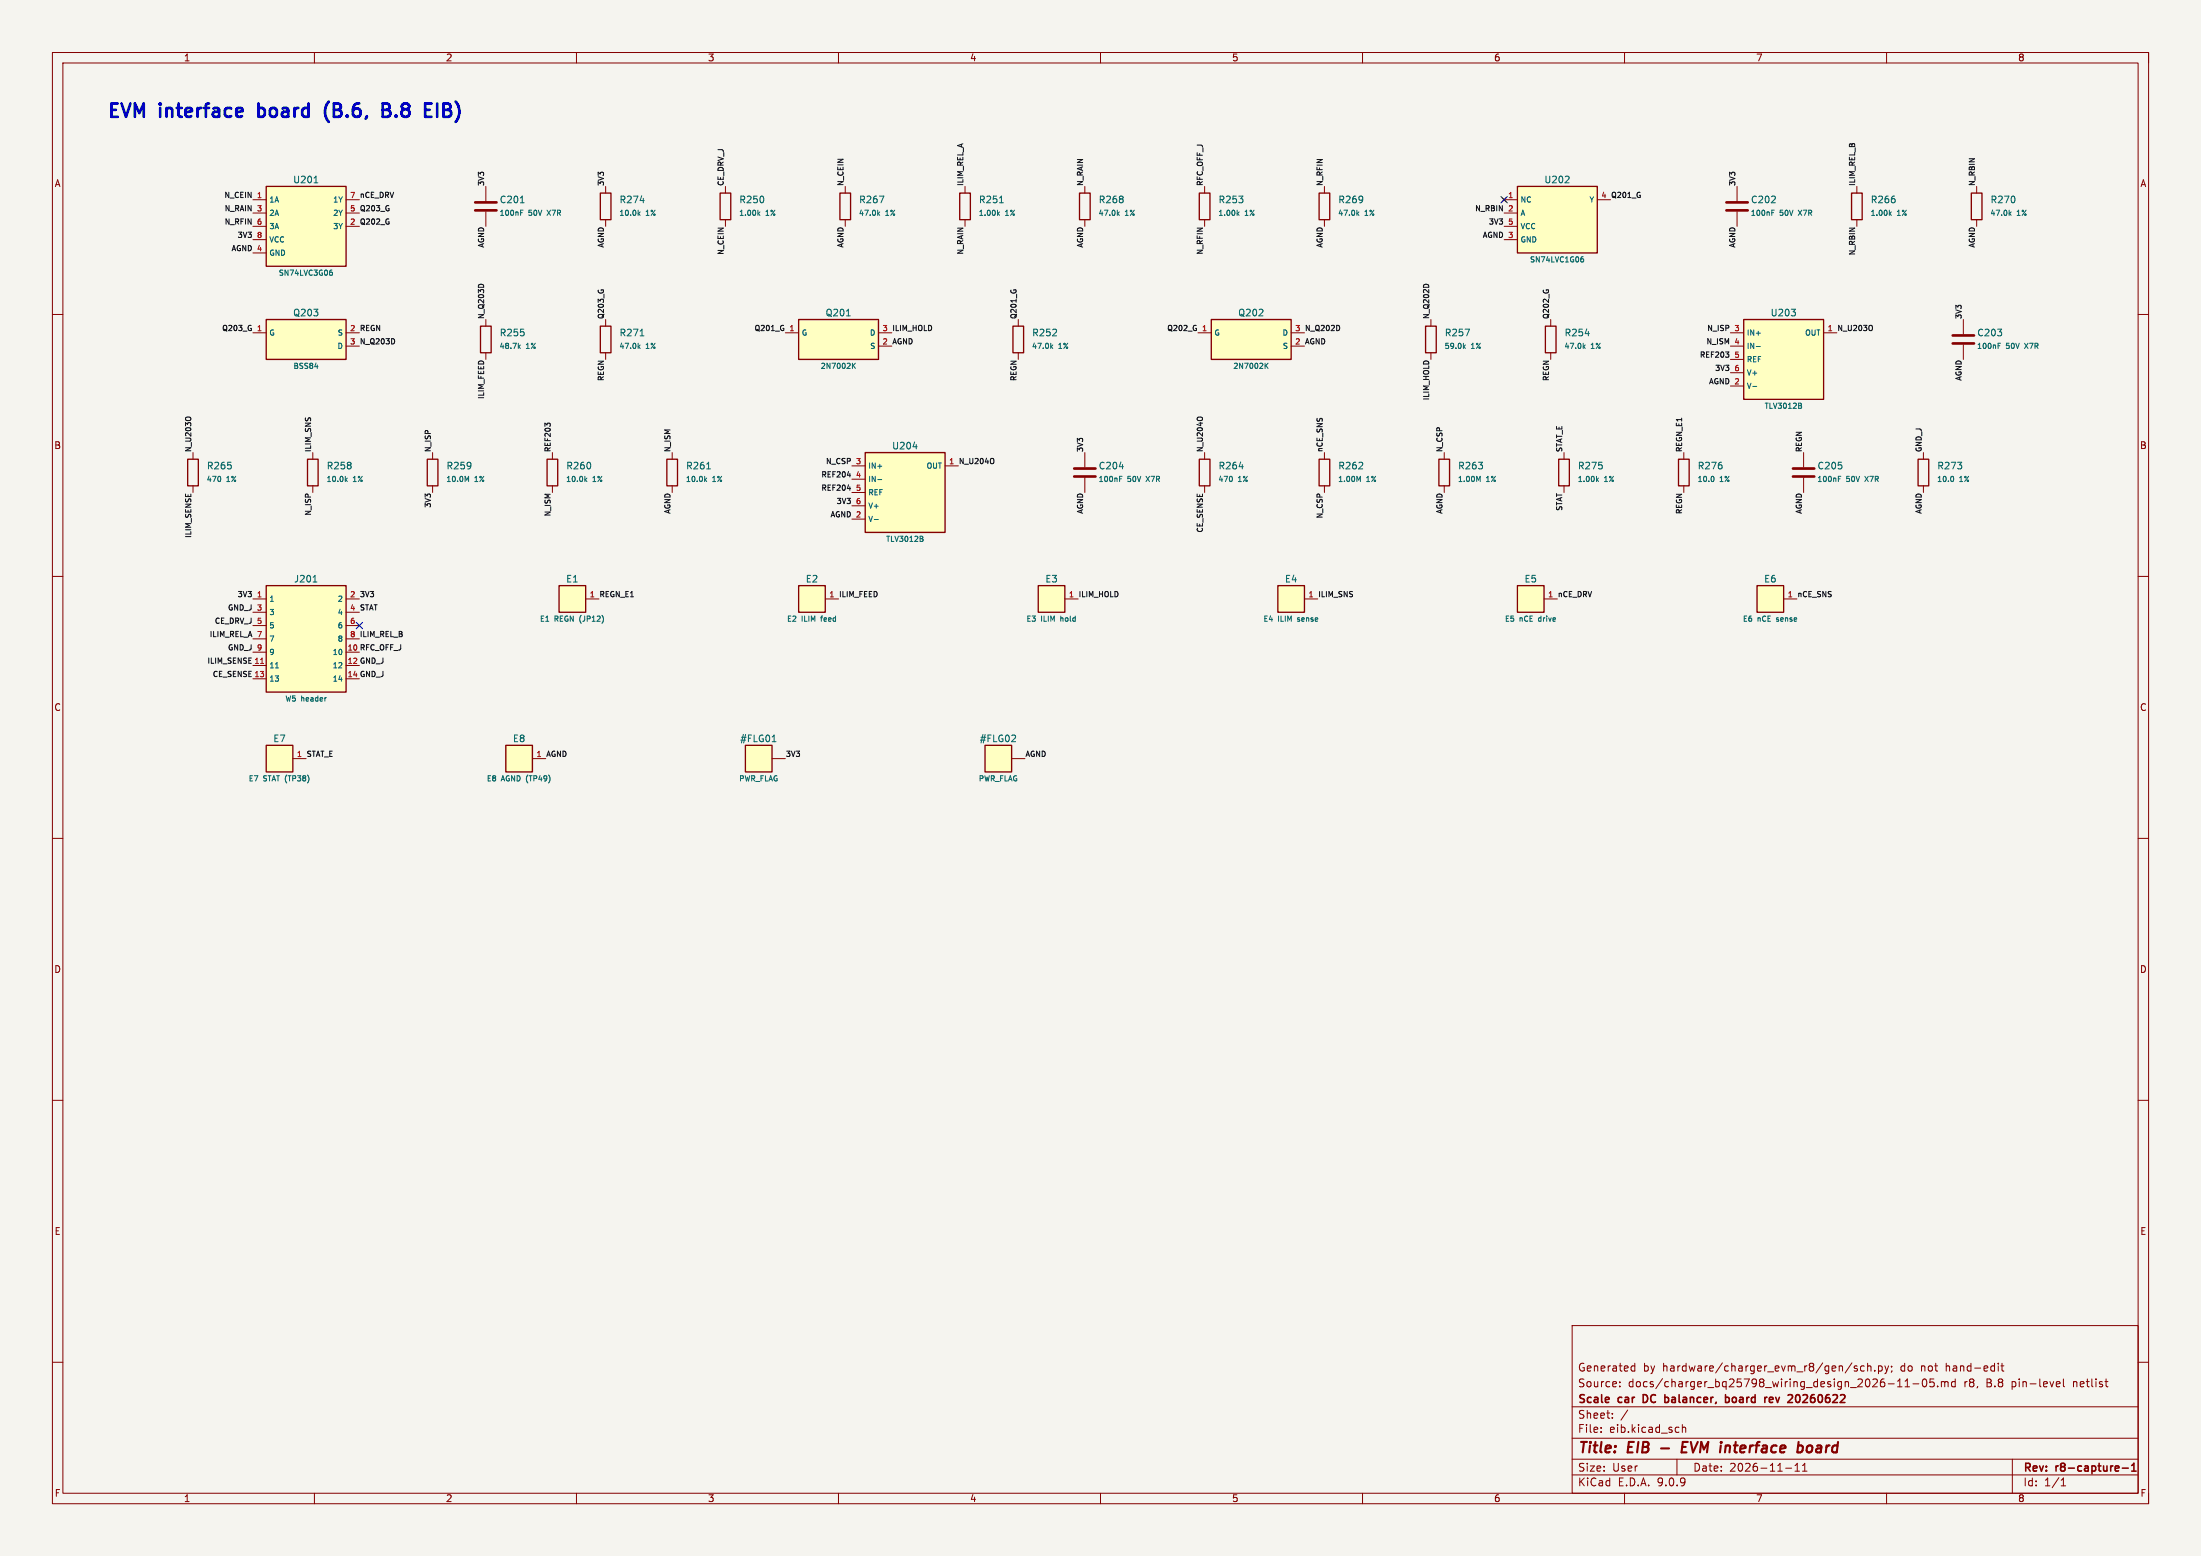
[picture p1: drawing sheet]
<svg xmlns="http://www.w3.org/2000/svg" width="420mm" height="297mm" viewBox="0 0 420 297" stroke-linecap="round" stroke-linejoin="round" font-family="sans-serif">
<path d="M0 0h420v297h-420z" fill="#f5f4ef" stroke="#f5f4ef" stroke-width=".19"/>
<g fill="none" stroke="#840000" stroke-width=".19">
<path d="M10 10h400v277h-400zM12 12h396v273h-396zM60 10v2M110 10v2M160 10v2M210 10v2M260 10v2M310 10v2M360 10v2M410 10v2M10 60h2M408 60h2"/>
<path d="M10 110h2M408 110h2M10 160h2M408 160h2M10 210h2M408 210h2M300 253h108v32h-108zM10 260h2M300 278.5h108M300 274.5h108M300 268.5h108M305.5 273.3v.1"/>
<path d="M305.5 272.5v.1M307.7 270.6v.1M307.7 269.8v.1M309.1 264.6v.1M309.1 263.8v.1M310.6 269.1l-1.3 2M311.4 261.6h.6M311.4 260.8h.6M312 260.2v1.5M320 278.5v3M320.2 272.4l.2 .1M320.4 273.3l-.2 .1"/>
<path d="M321 271.9v1.5M321 272.6l.2-.2 .4 .1 .1 .9M342.5 279.7l.5-.4v1.5M344 279.7l.4-.4v1.5M354.4 260.8l-.4-.1-.2 .2 .1 .2 .5 .2v.3h-.6M355.7 260.8l-.4-.1-.3 .3 .2 .6h.5M356.4 260.9l.2-.2 .4 .1v.9M356.4 260.2v1.5M357.7 261.6v.1M358.5 260.8l.4-.1 .3 .3-.2 .6h-.5M358.5 260.7v1.5M359.7 260.7l.3 1"/>
<path d="M360 261.7l-.3 .5M360.4 260.7l-.4 1M361 260.8v.1M361 261.6l-.1 .3M362.1 264.7h.9M362.1 263.6l.4-.4v1.5M363.5 264.7h.9M363.5 263.6l.5-.4v1.5M365 264.1h1.2M367 263.4l.2-.2a.8 .8 0 0 1 .5 .8 .8 .8 0 0 1-.5 .7l-.2-.1-.2-.5zM369 263.2h-.7l-.1 .7 .3-.1 .5 .1 .1 .2-.1 .5-.2 .1-.6-.1M369.7 264.6v.1"/>
<path d="M370.5 263.9l.4-.2 .2 .2M370.5 263.7v1M371.1 263.9l.2-.2 .4 .1v.9M371.1 263.9v.8M373.1 263.8l-.4-.1-.3 .3 .1 .6h.6M373.1 263.2v1.5M381.3 260.2v.2M381.3 260.7v1M381.8 260.7h.6M382 260.2v1.3l.4 .2M384 278.5v6.5M392.5 264.6h.5"/>
<path d="M392.5 263.8l.4-.1 .2 .4-.7 .1M393.7 263.2v1.3l.3 .2M401.7 263.7h.5M402.1 264.7h.1M408 260h2M60 285v2M110 285v2M160 285v2M210 285v2M260 285v2M300 281.5h108M310 285v2"/>
<path d="M340.7 280.2h1.2M342.5 280.8h.9M344 280.8h.8M360 285v2M393.3 283.6h.9M393.5 282.5h-.2M393.7 282.1v1.5M410 285v2"/>
</g>
<path d="M313.9 266.2h-.3v1.5h.3M317.8 266.7l.5 .1M318.3 267.6l-.5 .1M329.3 266.8l.4-.1 .3 .3-.2 .6h-.5M329.3 266.2v1.5M337.6 267.2l.7-.1v-.3l-.5-.1-.2 .2 .1 .7h.6M341.2 266.3l.6-.1 .3 .3M342.7 266.5l.3-.3a.8 .8 0 0 1 .5 .8 .8 .8 0 0 1-.5 .7M406.8 279.7l.4-.4v1.5M405 280.2h1.1M406.8 280.8h.8" fill="none" stroke="#840000" stroke-width=".3"/>
<path d="M317 276.5h1.5M321 276.2h.7M322.1 275.2h-1l-.2 2h.9M343.3 275.9h.4l.3 .2v.7a.66 .66 0 0 1-.8 .4M345.5 275.9a.62 .62 0 0 0-.7 .4v.7a.52 .52 0 0 0 .7 .1" fill="none" stroke="#840000" stroke-width=".4"/>
<path d="M165.1 86.4h15.2v15.2h-15.2z" fill="#ffffc2"/>
<path d="M165.1 86.4h15.2v15.2h-15.2z" fill="none" stroke="#840000" stroke-width=".25"/>
<path d="M162.6 88.9h2.5M162.6 91.5h2.5M162.6 94h2.5M162.6 96.5h2.5M162.6 99.1h2.5M180.3 88.9h2.6" fill="none" stroke="#840000" stroke-width=".19"/>
<path d="M166.8 99.2h.8M167.5 91.5h.8M174.2 85.3h.8M175.9 102.3l.2 .2-.2 .3 .2 .2-.1 .3" fill="none" stroke="#006464" stroke-width=".19"/>
<path d="M50.8 35.6h15.2v15.2h-15.2z" fill="#ffffc2"/>
<path d="M50.8 35.6h15.2v15.2h-15.2z" fill="none" stroke="#840000" stroke-width=".25"/>
<path d="M48.3 38.1h2.5M66 38.1h2.6M48.3 40.7h2.5M48.3 43.2h2.5M48.3 45.7h2.5M48.3 48.3h2.5M66 40.7h2.6M66 43.2h2.6" fill="none" stroke="#840000" stroke-width=".19"/>
<path d="M59.9 34.9h.8M63.1 51.9l.3 .2v.4h-.3M63.3 51.5l-.2 .1" fill="none" stroke="#006464" stroke-width=".19"/>
<path d="M50.8 61h15.2v7.6h-15.2z" fill="#ffffc2"/>
<path d="M50.8 61h15.2v7.6h-15.2zM274.6 87.7h2v5h-2z" fill="none" stroke="#840000" stroke-width=".25"/>
<path d="M48.3 63.5h2.5M66 63.5h2.6M66 66.1h2.6M275.6 86.4v1.3M275.6 92.7v1.3" fill="none" stroke="#840000" stroke-width=".19"/>
<path d="M60.1 70h.6M282.1 91.6l.4-.7v1" fill="none" stroke="#006464" stroke-width=".19"/>
<path d="M289.6 111.8h5v5.1h-5z" fill="#ffffc2"/>
<path d="M81.5 87.7h2.1v5h-2.1zM289.6 111.8h5v5.1h-5z" fill="none" stroke="#840000" stroke-width=".25"/>
<path d="M82.5 86.4v1.3M82.5 92.7v1.3M294.6 114.3h2.6" fill="none" stroke="#840000" stroke-width=".19"/>
<path d="M89.1 91.6l.3-.7v1" fill="none" stroke="#006464" stroke-width=".19"/>
<path d="M142.2 142.3h5.1v5h-5.1z" fill="#ffffc2"/>
<path d="M142.2 142.3h5.1v5h-5.1z" fill="none" stroke="#840000" stroke-width=".25"/>
<path d="M92.7 35.6v2.8M92.7 40.4v2.8M147.3 144.8h2.6" fill="none" stroke="#840000" stroke-width=".19"/>
<path d="M99.3 38.7h.7M99.3 40.6h.4M99.3 40.1h.5M147.4 141.6h.7" fill="none" stroke="#006464" stroke-width=".19"/>
<path d="M90.7 38.6h4M90.7 40.2h4" fill="none" stroke="#840000" stroke-width=".51"/>
<path d="M152.4 111.8h5.1v5.1h-5.1z" fill="#ffffc2"/>
<path d="M228.9 36.9h2v5h-2zM152.4 111.8h5.1v5.1h-5.1z" fill="none" stroke="#840000" stroke-width=".25"/>
<path d="M229.9 35.6v1.3M229.9 41.9v1.3M157.5 114.3h2.5" fill="none" stroke="#840000" stroke-width=".19"/>
<path d="M236.2 40.7l.2 .4M236.4 40.5l-.3 .3" fill="none" stroke="#006464" stroke-width=".19"/>
<path d="M188 142.3h5v5h-5z" fill="#ffffc2"/>
<path d="M91.7 62.3h2v5h-2zM104.4 87.7h2v5h-2zM188 142.3h5v5h-5z" fill="none" stroke="#840000" stroke-width=".25"/>
<path d="M92.7 61v1.3M92.7 67.3v1.3M105.4 86.4v1.3M105.4 92.7v1.3M193 144.8h2.6" fill="none" stroke="#840000" stroke-width=".19"/>
<path d="M99 66.1l.3 .4M99.3 65.9l-.4 .3M111.7 91.5l.3 .4M112 91.3l-.4 .3M193 141.6h.8M193.7 140.4v.4" fill="none" stroke="#006464" stroke-width=".19"/>
<path d="M231.1 61h15.3v7.6h-15.3z" fill="#ffffc2"/>
<path d="M231.1 61h15.3v7.6h-15.3z" fill="none" stroke="#840000" stroke-width=".25"/>
<path d="M228.6 63.5h2.5M246.4 63.5h2.5M246.4 66.1h2.5" fill="none" stroke="#840000" stroke-width=".19"/>
<path d="M241.5 69.8l.5 .5M242 69.3l-.6 .6" fill="none" stroke="#006464" stroke-width=".19"/>
<path d="M106.7 111.8h5.1v5.1h-5.1z" fill="#ffffc2"/>
<path d="M353.3 36.9h2v5h-2zM376.2 36.9h2v5h-2zM114.6 62.3h2v5h-2zM127.3 87.7h2v5h-2zM320.3 87.7h2v5h-2zM106.7 111.8h5.1v5.1h-5.1z" fill="none" stroke="#840000" stroke-width=".25"/>
<path d="M354.3 35.6v1.3M377.2 35.6v1.3M354.3 41.9v1.3M377.2 41.9v1.3M115.6 61v1.3M115.6 67.3v1.3M128.3 86.4v1.3M128.3 92.7v1.3M321.3 86.4v1.3M321.3 92.7v1.3M111.8 114.3h2.5" fill="none" stroke="#840000" stroke-width=".19"/>
<path d="M360.6 40.7l.3 .4M360.9 40.5l-.4 .3M383.5 40.7l.3 .4M383.8 40.5l-.4 .3M121.9 66.1l.2 .4M122.1 65.9l-.3 .3M122.2 64.1h.7M134.6 91.5l.2 .4M134.8 91.3l-.3 .3M134.9 89.5h.7M326.9 91l.2 .3-.2 .6" fill="none" stroke="#006464" stroke-width=".19"/>
<path d="M332.7 61h15.3v15.2h-15.3z" fill="#ffffc2"/>
<path d="M332.7 61h15.3v15.2h-15.3z" fill="none" stroke="#840000" stroke-width=".25"/>
<path d="M330.2 63.5h2.5M330.2 66.1h2.5M330.2 68.6h2.5M330.2 71.1h2.5M330.2 73.7h2.5M348 63.5h2.5" fill="none" stroke="#840000" stroke-width=".19"/>
<path d="M341.8 59h.8l-.4 .5M342.5 59.6v.6M334.5 73.8h.7M335.1 66.1h.8M343.6 76.9l.1 .2-.1 .3 .2 .2-.2 .3" fill="none" stroke="#006464" stroke-width=".19"/>
<path d="M152.4 61h15.2v7.6h-15.2z" fill="#ffffc2"/>
<path d="M114.6 36.9h2v5h-2zM137.4 36.9h2v5h-2zM152.4 61h15.2v7.6h-15.2zM35.8 87.7h2v5h-2zM58.7 87.7h2v5h-2zM297.4 87.7h2.1v5h-2.1z" fill="none" stroke="#840000" stroke-width=".25"/>
<g fill="none" stroke="#840000" stroke-width=".19">
<path d="M115.6 35.6v1.3M138.4 35.6v1.3M115.6 41.9v1.3M138.4 41.9v1.3M149.9 63.5h2.5M167.6 63.5h2.6M167.6 66.1h2.6M374.6 61v2.8M374.6 65.8v2.8M36.8 86.4v1.3M36.8 92.7v1.3M59.7 86.4v1.3"/>
<path d="M59.7 92.7v1.3M298.4 86.4v1.3M298.4 92.7v1.3"/>
</g>
<g fill="none" stroke="#006464" stroke-width=".19">
<path d="M122.2 38.3h.7M121.9 40.7l.2 .4M122.1 40.5l-.3 .3M144.7 40.7l.3 .4M145 40.5l-.4 .3M161.5 60.3h.8M162.8 69.8l.4 .5M163.2 69.3l-.5 .6M381.3 66h.3M381.3 65.5h.5M42.1 91.1v.6M66 91.5l.3 .4"/>
<path d="M66.3 91.3l-.4 .3M304.7 91.5l.3 .4M305 91.3l-.4 .3"/>
</g>
<path d="M372.6 64h4.1M372.6 65.6h4.1" fill="none" stroke="#840000" stroke-width=".51"/>
<path d="M50.8 142.3h5.1v5h-5.1z" fill="#ffffc2"/>
<path d="M50.8 142.3h5.1v5h-5.1z" fill="none" stroke="#840000" stroke-width=".25"/>
<path d="M55.9 144.8h2.5" fill="none" stroke="#840000" stroke-width=".19"/>
<path d="M50.8 111.8h15.2v20.3h-15.2z" fill="#ffffc2"/>
<path d="M251.7 36.9h2v5h-2zM50.8 111.8h15.2v20.3h-15.2z" fill="none" stroke="#840000" stroke-width=".25"/>
<g fill="none" stroke="#840000" stroke-width=".19">
<path d="M252.7 35.6v1.3M252.7 41.9v1.3M48.3 114.3h2.5M48.3 116.9h2.5M48.3 119.4h2.5M66 114.3h2.6M66 116.9h2.6M66 119.4h2.6M48.3 121.9h2.5M48.3 124.5h2.5M48.3 127h2.5M48.3 129.6h2.5"/>
<path d="M66 121.9h2.6M66 124.5h2.6M66 127h2.6M66 129.6h2.6"/>
</g>
<path d="M259 40.7l.3 .4M259.3 40.5l-.4 .3M59.8 111.1h.7M52.6 127.5h.5M62.2 133.2h.1" fill="none" stroke="#006464" stroke-width=".19"/>
<path d="M49.7 126.6h.6" fill="none" stroke="#a90000" stroke-width=".19"/>
<path d="M96.5 142.3h5.1v5h-5.1z" fill="#ffffc2"/>
<path d="M160.3 36.9h2v5h-2zM183.1 36.9h2.1v5h-2.1zM206 36.9h2v5h-2zM366 87.7h2v5h-2zM96.5 142.3h5.1v5h-5.1z" fill="none" stroke="#840000" stroke-width=".25"/>
<path d="M161.3 35.6v1.3M184.1 35.6v1.3M207 35.6v1.3M331.5 35.6v2.8M161.3 41.9v1.3M184.1 41.9v1.3M207 41.9v1.3M331.5 40.4v2.8M367 86.4v1.3M367 92.7v1.3M101.6 144.8h2.5" fill="none" stroke="#840000" stroke-width=".19"/>
<path d="M329.4 38.6h4.1M329.4 40.2h4.1" fill="none" stroke="#840000" stroke-width=".51"/>
<path d="M167.8 37.4h.9l-.6 1.3M190.7 38.7h.8M167.6 40.7l.3 .4M167.9 40.5l-.4 .3M190.4 40.7l.3 .4M190.7 40.5l-.4 .3M213.3 40.7l.3 .4M213.6 40.5l-.4 .3M338.1 40.6h.3M338.1 40.1h.5M372.7 91l.1 .3-.1 .6" fill="none" stroke="#006464" stroke-width=".19"/>
<path d="M289.6 35.6h15.2v12.7h-15.2z" fill="#ffffc2"/>
<path d="M289.6 35.6h15.2v12.7h-15.2zM193.3 62.3h2v5h-2zM272 62.3h2.1v5h-2.1zM294.9 62.3h2v5h-2zM228.9 87.7h2v5h-2zM251.7 87.7h2v5h-2z" fill="none" stroke="#840000" stroke-width=".25"/>
<g fill="none" stroke="#840000" stroke-width=".19">
<path d="M286.6 37.7l.8 .8M287 38.1h2.6M287.4 37.7l-.8 .8M304.8 38.1h2.5M287 40.7h2.6M287 43.2h2.6M287 45.7h2.6M194.3 61v1.3M194.3 67.3v1.3M273 61v1.3M273 67.3v1.3M295.9 61v1.3"/>
<path d="M295.9 67.3v1.3M207 86.4v2.8M207 91.2v2.8M229.9 86.4v1.3M229.9 92.7v1.3M252.7 86.4v1.3M252.7 92.7v1.3M344.2 86.4v2.8M344.2 91.2v2.8"/>
</g>
<g fill="none" stroke="#006464" stroke-width=".19">
<path d="M298.6 34.9h.8M299.4 33.7v.5M301.8 49.4l.4 .2v.3l-.4 .1M302.1 49l-.3 .1M200.6 66.1l.3 .4M200.9 65.9l-.4 .3M279.3 66.1l.3 .4M279.6 62.8h.8l-.5 1.3M279.6 65.9l-.4 .3M302.2 66.1l.3 .4M302.5 65.9l-.4 .3M302.5 63.7h.8"/>
<path d="M213.6 89.1h.8M213.6 91.4h.4M213.6 90.9h.5M235.1 91.1v.6M236.5 89.1h.7M259.3 91.6l.3-.7v1M350.8 91.4h.3M350.8 90.9h.5"/>
</g>
<path d="M205 89.4h4M205 91h4M342.1 89.4h4.1M342.1 91h4.1" fill="none" stroke="#840000" stroke-width=".51"/>
<path d="M335.3 111.8h5.1v5.1h-5.1z" fill="#ffffc2"/>
<path d="M335.3 111.8h5.1v5.1h-5.1z" fill="none" stroke="#840000" stroke-width=".25"/>
<path d="M340.4 114.3h2.5" fill="none" stroke="#840000" stroke-width=".19"/>
<path d="M198.1 111.8h5.1v5.1h-5.1z" fill="#ffffc2"/>
<path d="M198.1 111.8h5.1v5.1h-5.1z" fill="none" stroke="#840000" stroke-width=".25"/>
<path d="M203.2 114.3h2.5" fill="none" stroke="#840000" stroke-width=".19"/>
<path d="M243.8 111.8h5.1v5.1h-5.1z" fill="#ffffc2"/>
<path d="M243.8 111.8h5.1v5.1h-5.1z" fill="none" stroke="#840000" stroke-width=".25"/>
<path d="M248.9 114.3h2.6" fill="none" stroke="#840000" stroke-width=".19"/>
<path d="M91.5 54.3h.6M271.9 54.3h.5M35.5 79.7h.8M75.3 64.9v.5M228.6 79.7h.7M255.6 62.3v.6M329.3 67.2h.6l-.3 .4M329.9 67.7v.4M357.2 62.2v.8M161.7 90.7h.6M161.7 93.3h.6M189.6 87.6v.8" fill="none" stroke="#0f0f0f" stroke-width=".19"/>
<path d="M286.4 37.5l1.2 1.2M287.6 37.5l-1.2 1.2M68 118.8l1.2 1.2M69.2 118.8l-1.2 1.2" fill="none" stroke="#000084" stroke-width=".19"/>
<path d="M49.3 19.8v2.5M62.7 19.4a2.91 2.91 0 0 0 0 3.9M73 19.8h.9a.62 .62 0 0 1 .5 .6 .62 .62 0 0 1-.5 .6 .68 .68 0 0 1 .6 .6 .68 .68 0 0 1-.5 .7h-1zM83.4 19.8v2.5M49.3 22.2l.3 .1M49.6 20.6l-.3 .1M73 21h.9" fill="none" stroke="#0000c2" stroke-width=".51"/>
<g font-size="3.5" fill="#0000c2">
<text x="20.3" y="22.6">EVM</text>
<text x="30.6" y="22.6">interface</text>
<text x="50.4" y="22.6">board</text>
<text x="64.1" y="22.6">(B.6,</text>
<text x="76.2" y="22.6">B.8</text>
<text x="85.3" y="22.6">EIB)</text>
</g>
<g font-size="2.8" fill="#840000">
<text x="301" y="277.9">Title:</text>
<text x="310.7" y="277.9">EIB</text>
<text x="322.5" y="277.9">EVM interface</text>
<text x="346.2" y="277.9">board</text>
</g>
<g font-size="2.1" fill="#840000">
<text x="301" y="262">Generated</text>
<text x="313.5" y="262">by</text>
<text x="317.3" y="262">hardware/charger_evm_r8/gen/sch.py;</text>
<text x="362.8" y="262">do</text>
<text x="366.8" y="262">not</text>
<text x="371.7" y="262">hand-edit</text>
<text x="301" y="268.2">Scale</text>
<text x="301" y="265">Source:</text>
<text x="308.9" y="268.2">car</text>
<text x="310.7" y="265">docs/charger_bq25798_wiring_design_2026-11-05.md</text>
<text x="314.2" y="268.2">DC</text>
<text x="318.9" y="268.2">balancer,</text>
<text x="331.1" y="268.2">board</text>
<text x="339.2" y="268.2">rev</text>
<text x="344.3" y="268.2">20260622</text>
<text x="374.8" y="265">r8,</text>
<text x="379.2" y="265">B.8</text>
<text x="384.1" y="265">pin-level</text>
<text x="396" y="265">netlist</text>
<text x="301" y="273.7">File:</text>
<text x="301" y="271">Sheet:</text>
<text x="307.1" y="273.7">eib.kicad_sch</text>
<text x="301" y="281.1">Size:</text>
<text x="307.7" y="281.1">User</text>
<text x="323" y="281.1">Date:</text>
<text x="330" y="281.1">2026-11-11</text>
<text x="386" y="281.3">Rev:</text>
<text x="392.4" y="281.3">r8-capture-1</text>
<text x="301" y="283.9">KiCad</text>
<text x="308.7" y="283.9">E.D.A.</text>
<text x="316.3" y="283.9">9.0.9</text>
<text x="386" y="283.9">Id:</text>
<text x="390.1" y="283.9">1/1</text>
</g>
<g font-size="1.8" fill="#840000">
<text x="35" y="11.9">1</text>
<text x="85" y="11.9">2</text>
<text x="135" y="11.9">3</text>
<text x="185" y="11.9">4</text>
<text x="235" y="11.9">5</text>
<text x="285" y="11.9">6</text>
<text x="335" y="11.9">7</text>
<text x="385" y="11.9">8</text>
<text x="10.3" y="35.9">A</text>
<text x="408.3" y="35.9">A</text>
<text x="10.3" y="85.9">B</text>
<text x="408.3" y="85.9">B</text>
<text x="10.3" y="135.9">C</text>
<text x="408.3" y="135.9">C</text>
<text x="10.3" y="185.9">D</text>
<text x="408.3" y="185.9">D</text>
<text x="10.3" y="235.9">E</text>
<text x="408.3" y="235.9">E</text>
<text x="10.3" y="285.9">F</text>
<text x="35" y="286.9">1</text>
<text x="85" y="286.9">2</text>
<text x="135" y="286.9">3</text>
<text x="185" y="286.9">4</text>
<text x="235" y="286.9">5</text>
<text x="285" y="286.9">6</text>
<text x="335" y="286.9">7</text>
<text x="385" y="286.9">8</text>
<text x="408.3" y="285.9">F</text>
</g>
<g font-size="1.8" fill="#006464">
<text x="55.8" y="35.2">U201</text>
<text x="294.6" y="35.2">U202</text>
<text x="95.3" y="39">C201</text>
<text x="118.1" y="39">R274</text>
<text x="141" y="39">R250</text>
<text x="163.8" y="39">R267</text>
<text x="186.7" y="39">R251</text>
<text x="209.6" y="39">R268</text>
<text x="232.4" y="39">R253</text>
<text x="255.3" y="39">R269</text>
<text x="334" y="39">C202</text>
<text x="356.9" y="39">R266</text>
<text x="379.7" y="39">R270</text>
<text x="55.8" y="60.6">Q203</text>
<text x="95.3" y="64.4">R255</text>
<text x="118.1" y="64.4">R271</text>
<text x="157.4" y="60.6">Q201</text>
<text x="196.9" y="64.4">R252</text>
<text x="236.2" y="60.6">Q202</text>
<text x="275.6" y="64.4">R257</text>
<text x="298.5" y="64.4">R254</text>
<text x="337.8" y="60.6">U203</text>
<text x="377.2" y="64.4">C203</text>
<text x="39.4" y="89.8">R265</text>
<text x="62.2" y="89.8">R258</text>
<text x="85.1" y="89.8">R259</text>
<text x="108" y="89.8">R260</text>
<text x="130.8" y="89.8">R261</text>
<text x="170.1" y="86">U204</text>
<text x="209.6" y="89.8">C204</text>
<text x="232.4" y="89.8">R264</text>
<text x="255.3" y="89.8">R262</text>
<text x="278.1" y="89.8">R263</text>
<text x="301" y="89.8">R275</text>
<text x="323.9" y="89.8">R276</text>
<text x="346.7" y="89.8">C205</text>
<text x="369.6" y="89.8">R273</text>
<text x="56" y="111.4">J201</text>
<text x="107.9" y="111.4">E1</text>
<text x="153.7" y="111.4">E2</text>
<text x="199.4" y="111.4">E3</text>
<text x="245.1" y="111.4">E4</text>
<text x="290.8" y="111.4">E5</text>
<text x="336.5" y="111.4">E6</text>
<text x="52.1" y="141.9">E7</text>
<text x="97.8" y="141.9">E8</text>
<text x="141.1" y="141.9">#FLG01</text>
<text x="186.9" y="141.9">#FLG02</text>
</g>
<g font-size="1.4" fill="#0f0f0f">
<text x="92.4" y="35.6" transform="rotate(-90 92.4 35.6)">3V3</text>
<text x="115.3" y="35.6" transform="rotate(-90 115.3 35.6)">3V3</text>
<text x="138.2" y="35.6" transform="rotate(-90 138.2 35.6)">CE_DRV_J</text>
<text x="161" y="35.6" transform="rotate(-90 161 35.6)">N_CEIN</text>
<text x="183.9" y="35.6" transform="rotate(-90 183.9 35.6)">ILIM_REL_A</text>
<text x="206.7" y="35.6" transform="rotate(-90 206.7 35.6)">N_RAIN</text>
<text x="229.6" y="35.6" transform="rotate(-90 229.6 35.6)">RFC_OFF_J</text>
<text x="252.5" y="35.6" transform="rotate(-90 252.5 35.6)">N_RFIN</text>
<text x="331.2" y="35.6" transform="rotate(-90 331.2 35.6)">3V3</text>
<text x="354.1" y="35.6" transform="rotate(-90 354.1 35.6)">ILIM_REL_B</text>
<text x="376.9" y="35.6" transform="rotate(-90 376.9 35.6)">N_RBIN</text>
<text x="42.7" y="37.8">N_CEIN</text>
<text x="42.7" y="40.4">N_RAIN</text>
<text x="68.6" y="37.8">nCE_DRV</text>
<text x="68.6" y="40.4">Q203_G</text>
<text x="281.3" y="40.4">N_RBIN</text>
<text x="307.3" y="37.8">Q201_G</text>
<text x="42.7" y="42.9">N_RFIN</text>
<text x="45.2" y="45.5">3V3</text>
<text x="68.6" y="42.9">Q202_G</text>
<text x="92.4" y="47.4" transform="rotate(-90 92.4 47.4)">AGND</text>
<text x="115.3" y="47.4" transform="rotate(-90 115.3 47.4)">AGND</text>
<text x="161" y="47.4" transform="rotate(-90 161 47.4)">AGND</text>
<text x="206.7" y="47.4" transform="rotate(-90 206.7 47.4)">AGND</text>
<text x="252.5" y="47.4" transform="rotate(-90 252.5 47.4)">AGND</text>
<text x="282.8" y="45.5">AGND 3</text>
<text x="284" y="42.9">3V3</text>
<text x="331.2" y="47.4" transform="rotate(-90 331.2 47.4)">AGND</text>
<text x="376.9" y="47.4" transform="rotate(-90 376.9 47.4)">AGND</text>
<text x="44" y="48">AGND 4</text>
<text x="138.2" y="48.8" transform="rotate(-90 138.2 48.8)">N_CEIN</text>
<text x="183.9" y="48.7" transform="rotate(-90 183.9 48.7)">N_RAIN</text>
<text x="229.6" y="48.7" transform="rotate(-90 229.6 48.7)">N_RFIN</text>
<text x="354.1" y="48.9" transform="rotate(-90 354.1 48.9)">N_RBIN</text>
<text x="42.2" y="63.2">Q203_G</text>
<text x="68.6" y="63.2">REGN</text>
<text x="68.6" y="65.8">N_Q203D</text>
<text x="92.4" y="61" transform="rotate(-90 92.4 61)">N_Q203D</text>
<text x="115.3" y="61" transform="rotate(-90 115.3 61)">Q203_G</text>
<text x="143.8" y="63.2">Q201_G</text>
<text x="170.2" y="65.8">AGND</text>
<text x="170.2" y="63.2">ILIM_HOLD</text>
<text x="194" y="61" transform="rotate(-90 194 61)">Q201_G</text>
<text x="222.6" y="63.2">Q202_G</text>
<text x="248.9" y="65.8">AGND</text>
<text x="248.9" y="63.2">N_Q202D</text>
<text x="272.8" y="61" transform="rotate(-90 272.8 61)">N_Q202D</text>
<text x="295.6" y="61" transform="rotate(-90 295.6 61)">Q202_G</text>
<text x="325.5" y="65.8">N_ISM</text>
<text x="325.6" y="63.2">N_ISP</text>
<text x="350.5" y="63.2">N_U203O</text>
<text x="374.4" y="61" transform="rotate(-90 374.4 61)">3V3</text>
<text x="324.2" y="68.3">REF203</text>
<text x="327.1" y="70.9">3V3</text>
<text x="92.4" y="76.3" transform="rotate(-90 92.4 76.3)">ILIM_FEED</text>
<text x="115.3" y="72.9" transform="rotate(-90 115.3 72.9)">REGN</text>
<text x="194" y="72.9" transform="rotate(-90 194 72.9)">REGN</text>
<text x="272.8" y="76.5" transform="rotate(-90 272.8 76.5)">ILIM_HOLD</text>
<text x="295.6" y="72.9" transform="rotate(-90 295.6 72.9)">REGN</text>
<text x="326" y="73.4">AGND 2</text>
<text x="374.4" y="72.8" transform="rotate(-90 374.4 72.8)">AGND</text>
<text x="36.6" y="86.4" transform="rotate(-90 36.6 86.4)">N_U203O</text>
<text x="59.4" y="86.4" transform="rotate(-90 59.4 86.4)">ILIM_SNS</text>
<text x="82.3" y="86.4" transform="rotate(-90 82.3 86.4)">N_ISP</text>
<text x="105.1" y="86.4" transform="rotate(-90 105.1 86.4)">REF203</text>
<text x="128" y="86.4" transform="rotate(-90 128 86.4)">N_ISM</text>
<text x="157.5" y="88.6">N_CSP</text>
<text x="182.9" y="88.6">N_U204O</text>
<text x="206.7" y="86.4" transform="rotate(-90 206.7 86.4)">3V3</text>
<text x="229.6" y="86.4" transform="rotate(-90 229.6 86.4)">N_U204O</text>
<text x="252.5" y="86.4" transform="rotate(-90 252.5 86.4)">nCE_SNS</text>
<text x="275.3" y="86.4" transform="rotate(-90 275.3 86.4)">N_CSP</text>
<text x="298.2" y="86.4" transform="rotate(-90 298.2 86.4)">STAT_E</text>
<text x="321" y="86.4" transform="rotate(-90 321 86.4)">REGN_E1</text>
<text x="343.9" y="86.4" transform="rotate(-90 343.9 86.4)">REGN</text>
<text x="366.8" y="86.4" transform="rotate(-90 366.8 86.4)">GND_J</text>
<text x="156.6" y="91.2">REF204</text>
<text x="156.6" y="93.7">REF204</text>
<text x="59.4" y="98.6" transform="rotate(-90 59.4 98.6)">N_ISP</text>
<text x="82.3" y="97.1" transform="rotate(-90 82.3 97.1)">3V3</text>
<text x="105.1" y="98.7" transform="rotate(-90 105.1 98.7)">N_ISM</text>
<text x="128" y="98.2" transform="rotate(-90 128 98.2)">AGND</text>
<text x="158.3" y="98.8">AGND 2</text>
<text x="159.5" y="96.3">3V3</text>
<text x="206.7" y="98.2" transform="rotate(-90 206.7 98.2)">AGND</text>
<text x="229.6" y="101.8" transform="rotate(-90 229.6 101.8)">CE_SENSE</text>
<text x="252.5" y="99.1" transform="rotate(-90 252.5 99.1)">N_CSP</text>
<text x="275.3" y="98.2" transform="rotate(-90 275.3 98.2)">AGND</text>
<text x="298.2" y="97.6" transform="rotate(-90 298.2 97.6)">STAT</text>
<text x="321" y="98.3" transform="rotate(-90 321 98.3)">REGN</text>
<text x="343.9" y="98.2" transform="rotate(-90 343.9 98.2)">AGND</text>
<text x="366.8" y="98.2" transform="rotate(-90 366.8 98.2)">AGND</text>
<text x="36.6" y="102.8" transform="rotate(-90 36.6 102.8)">ILIM_SENSE</text>
<text x="40.8" y="119.1">CE_DRV_J 5</text>
<text x="43.4" y="116.6">GND_J 3</text>
<text x="45.2" y="114">3V3</text>
<text x="68.6" y="114">3V3</text>
<text x="68.6" y="116.6">STAT</text>
<text x="114.3" y="114">REGN_E1</text>
<text x="160" y="114">ILIM_FEED</text>
<text x="205.7" y="114">ILIM_HOLD</text>
<text x="251.5" y="114">ILIM_SNS</text>
<text x="297.2" y="114">nCE_DRV</text>
<text x="342.9" y="114">nCE_SNS</text>
<text x="39.9" y="121.7">ILIM_REL_A</text>
<text x="43.4" y="124.2">GND_J 9</text>
<text x="66.2" y="124.2">10 RFC_OFF_J</text>
<text x="68.6" y="121.7">ILIM_REL_B</text>
<text x="39.4" y="126.7">ILIM_SENSE 11</text>
<text x="40.5" y="129.3">CE_SENSE 13</text>
<text x="66.2" y="126.8">12 GND_J</text>
<text x="66.2" y="129.3">14 GND_J</text>
<text x="58.4" y="144.5">STAT_E</text>
<text x="104.1" y="144.5">AGND</text>
<text x="149.9" y="144.5">3V3</text>
<text x="195.6" y="144.5">AGND</text>
</g>
<g font-size="1.4" fill="#a90000">
<text x="48.9" y="37.9">1</text>
<text x="48.9" y="40.4">3</text>
<text x="66.7" y="37.9">7</text>
<text x="66.7" y="40.4">5</text>
<text x="287.7" y="37.9">1</text>
<text x="287.7" y="40.4">2</text>
<text x="305.5" y="37.9">4</text>
<text x="48.9" y="42.9">6</text>
<text x="48.9" y="45.5">8</text>
<text x="66.7" y="42.9">2</text>
<text x="287.7" y="42.9">5</text>
<text x="48.9" y="63.3">1</text>
<text x="66.7" y="63.3">2</text>
<text x="66.7" y="65.8">3</text>
<text x="150.5" y="63.3">1</text>
<text x="168.3" y="63.3">3</text>
<text x="168.3" y="65.8">2</text>
<text x="229.3" y="63.3">1</text>
<text x="247" y="63.3">3</text>
<text x="247" y="65.8">2</text>
<text x="330.9" y="63.3">3</text>
<text x="330.9" y="65.8">4</text>
<text x="348.6" y="63.3">1</text>
<text x="330.9" y="68.3">5</text>
<text x="330.9" y="70.9">6</text>
<text x="163.2" y="88.7">3</text>
<text x="181" y="88.7">1</text>
<text x="163.2" y="91.2">4</text>
<text x="163.2" y="93.7">5</text>
<text x="163.2" y="96.3">6</text>
<text x="48.9" y="114.1">1</text>
<text x="66.7" y="114.1">2</text>
<text x="66.7" y="116.6">4</text>
<text x="66.7" y="119.1">6</text>
<text x="112.4" y="114.1">1</text>
<text x="158.1" y="114.1">1</text>
<text x="203.9" y="114.1">1</text>
<text x="249.6" y="114.1">1</text>
<text x="295.3" y="114.1">1</text>
<text x="341" y="114.1">1</text>
<text x="48.9" y="121.7">7</text>
<text x="66.7" y="121.7">8</text>
<text x="56.5" y="144.5">1</text>
<text x="102.3" y="144.5">1</text>
</g>
<g font-size="1.4" fill="#006464">
<text x="51.3" y="38.9">1A</text>
<text x="51.3" y="41.4">2A</text>
<text x="63.4" y="38.9">1Y</text>
<text x="63.4" y="41.4">2Y</text>
<text x="95.2" y="41.4">100nF</text>
<text x="100.8" y="41.4">50V</text>
<text x="104.6" y="41.4">X7R</text>
<text x="118.1" y="41.4">10.0k</text>
<text x="123.2" y="41.4">1%</text>
<text x="140.9" y="41.4">1.00k</text>
<text x="146.1" y="41.4">1%</text>
<text x="163.8" y="41.4">47.0k</text>
<text x="169" y="41.4">1%</text>
<text x="186.6" y="41.4">1.00k</text>
<text x="191.8" y="41.4">1%</text>
<text x="209.5" y="41.4">47.0k</text>
<text x="214.7" y="41.4">1%</text>
<text x="232.4" y="41.4">1.00k</text>
<text x="237.5" y="41.4">1%</text>
<text x="255.2" y="41.4">47.0k</text>
<text x="260.4" y="41.4">1%</text>
<text x="290.1" y="38.9">NC</text>
<text x="290.1" y="41.4">A</text>
<text x="303.2" y="38.9">Y</text>
<text x="334" y="41.4">100nF</text>
<text x="339.6" y="41.4">50V</text>
<text x="343.4" y="41.4">X7R</text>
<text x="356.8" y="41.4">1.00k</text>
<text x="362" y="41.4">1%</text>
<text x="379.7" y="41.4">47.0k</text>
<text x="384.9" y="41.4">1%</text>
<text x="51.3" y="43.9">3A</text>
<text x="51.3" y="46.5">VCC</text>
<text x="63.4" y="43.9">3Y</text>
<text x="290.1" y="43.9">VCC</text>
<text x="290.1" y="46.5">GND</text>
<text x="51.3" y="49">GND</text>
<text x="53.1" y="52.8">SN74LVC3G06</text>
<text x="291.8" y="50.3">SN74LVC1G06</text>
<text x="51.3" y="64.3">G</text>
<text x="64.3" y="64.3">S</text>
<text x="152.9" y="64.3">G</text>
<text x="165.9" y="64.3">D</text>
<text x="231.6" y="64.3">G</text>
<text x="244.6" y="64.3">D</text>
<text x="333.2" y="64.3">IN+</text>
<text x="344.3" y="64.3">OUT</text>
<text x="55.9" y="70.6">BSS84</text>
<text x="64.3" y="66.8">D</text>
<text x="95.2" y="66.8">48.7k</text>
<text x="100.4" y="66.8">1%</text>
<text x="118.1" y="66.8">47.0k</text>
<text x="123.2" y="66.8">1%</text>
<text x="156.5" y="70.6">2N7002K</text>
<text x="165.9" y="66.8">S</text>
<text x="196.8" y="66.8">47.0k</text>
<text x="202" y="66.8">1%</text>
<text x="235.2" y="70.6">2N7002K</text>
<text x="244.7" y="66.8">S</text>
<text x="275.5" y="66.8">59.0k</text>
<text x="280.7" y="66.8">1%</text>
<text x="298.4" y="66.8">47.0k</text>
<text x="303.6" y="66.8">1%</text>
<text x="333.2" y="66.8">IN-</text>
<text x="333.2" y="69.3">REF</text>
<text x="333.2" y="71.9">V+</text>
<text x="377.1" y="66.8">100nF</text>
<text x="382.8" y="66.8">50V</text>
<text x="386.6" y="66.8">X7R</text>
<text x="333.2" y="74.4">V-</text>
<text x="336.6" y="78.2">TLV3012B</text>
<text x="165.6" y="89.7">IN+</text>
<text x="176.7" y="89.7">OUT</text>
<text x="39.3" y="92.2">470</text>
<text x="43.2" y="92.2">1%</text>
<text x="62.2" y="92.2">10.0k</text>
<text x="67.4" y="92.2">1%</text>
<text x="85" y="92.2">10.0M</text>
<text x="90.5" y="92.2">1%</text>
<text x="107.9" y="92.2">10.0k</text>
<text x="113.1" y="92.2">1%</text>
<text x="130.8" y="92.2">10.0k</text>
<text x="135.9" y="92.2">1%</text>
<text x="165.6" y="92.2">IN-</text>
<text x="165.6" y="94.7">REF</text>
<text x="209.5" y="92.2">100nF</text>
<text x="215.1" y="92.2">50V</text>
<text x="218.9" y="92.2">X7R</text>
<text x="232.4" y="92.2">470</text>
<text x="236.2" y="92.2">1%</text>
<text x="255.2" y="92.2">1.00M</text>
<text x="260.7" y="92.2">1%</text>
<text x="278.1" y="92.2">1.00M</text>
<text x="283.6" y="92.2">1%</text>
<text x="300.9" y="92.2">1.00k</text>
<text x="306.1" y="92.2">1%</text>
<text x="323.8" y="92.2">10.0</text>
<text x="328.2" y="92.2">1%</text>
<text x="346.7" y="92.2">100nF</text>
<text x="352.3" y="92.2">50V</text>
<text x="356.1" y="92.2">X7R</text>
<text x="369.5" y="92.2">10.0</text>
<text x="373.9" y="92.2">1%</text>
<text x="165.6" y="97.3">V+</text>
<text x="165.6" y="99.8">V-</text>
<text x="169" y="103.6">TLV3012B</text>
<text x="51.3" y="115.1">1</text>
<text x="51.3" y="117.6">3</text>
<text x="64.3" y="115.1">2</text>
<text x="64.3" y="117.6">4</text>
<text x="102.9" y="118.9">E1</text>
<text x="105.8" y="118.9">REGN (JP12)</text>
<text x="150.1" y="118.9">E2</text>
<text x="152.9" y="118.9">ILIM</text>
<text x="156.9" y="118.9">feed</text>
<text x="195.8" y="118.9">E3</text>
<text x="198.6" y="118.9">ILIM</text>
<text x="202.6" y="118.9">hold</text>
<text x="241" y="118.9">E4</text>
<text x="243.9" y="118.9">ILIM</text>
<text x="247.8" y="118.9">sense</text>
<text x="287.1" y="118.9">E5</text>
<text x="289.9" y="118.9">nCE</text>
<text x="293.8" y="118.9">drive</text>
<text x="332.5" y="118.9">E6</text>
<text x="335.4" y="118.9">nCE</text>
<text x="339.2" y="118.9">sense</text>
<text x="51.3" y="120.1">5</text>
<text x="51.3" y="122.7">7</text>
<text x="51.3" y="125.2">9</text>
<text x="63.3" y="125.2">10</text>
<text x="64.3" y="120.1">6</text>
<text x="64.3" y="122.7">8</text>
<text x="51.3" y="127.8">11</text>
<text x="51.3" y="130.3">13</text>
<text x="63.3" y="127.8">12</text>
<text x="63.3" y="130.3">14</text>
<text x="54.3" y="134.1">W5</text>
<text x="57.5" y="134.1">header</text>
<text x="47.4" y="149.3">E7</text>
<text x="50.2" y="149.3">STAT (TP38)</text>
<text x="92.8" y="149.3">E8</text>
<text x="95.7" y="149.3">AGND (TP49)</text>
<text x="140.9" y="149.3">PWR_FLAG</text>
<text x="186.7" y="149.3">PWR_FLAG</text>
</g>
</svg>
